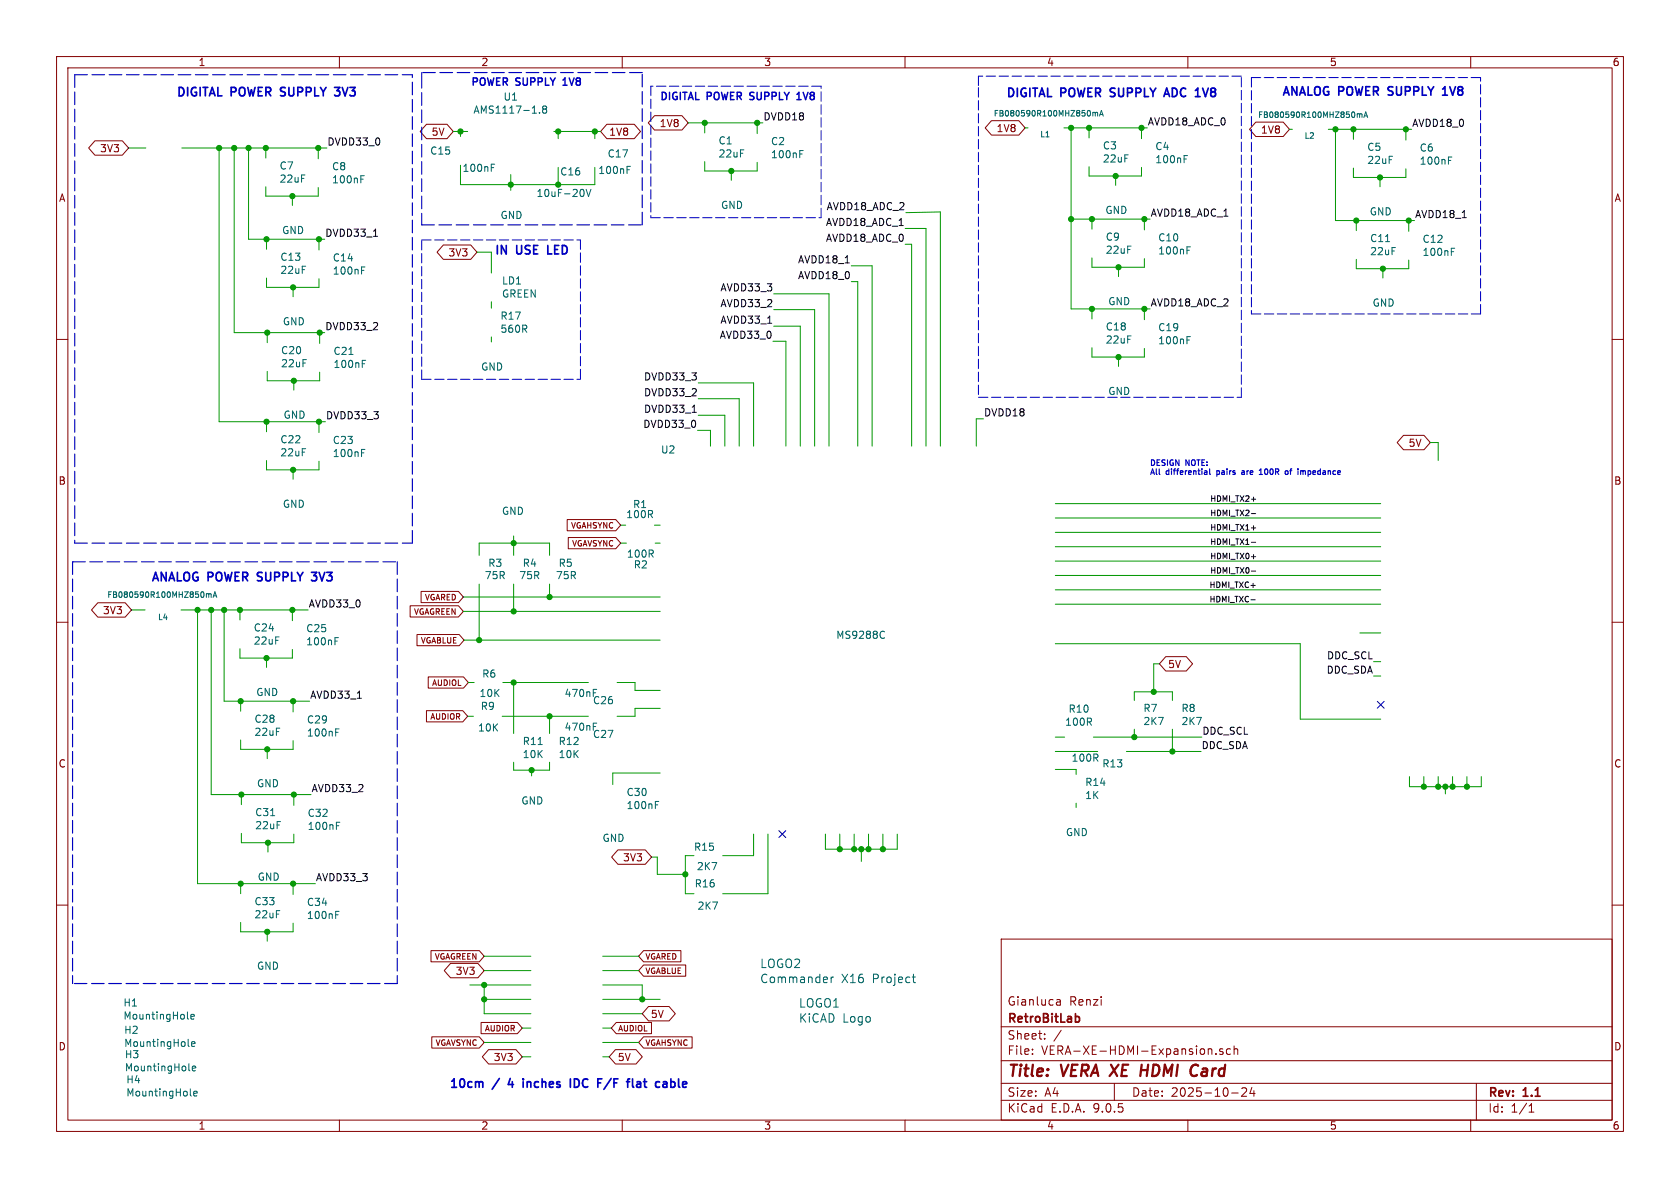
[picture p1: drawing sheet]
<svg xmlns="http://www.w3.org/2000/svg" width="297mm" height="210mm" viewBox="0 0 297 210" stroke-linecap="round" stroke-linejoin="round" font-family="sans-serif">
<g fill="none" stroke="#840000" stroke-width=".18">
<path d="M10 10h277v190h-277zM12 12h273v186h-273zM60 10v2M110 10v2M160 10v2M210 10v2M260 10v2M16.8 24.9h4.8l1.1 1.3-1.1 1.2h-4.8l-1.1-1.2zM75.4 22h3.6l1.1 1.2-1.1 1.3h-3.6l-1.1-1.3zM107.3 22h4.8l1.1 1.2-1.1 1.3h-4.8l-1.1-1.3zM115.7 20.4h4.9l1.1 1.3-1.1 1.3h-4.9l-1.1-1.3zM175.3 21.3h4.8l1.1 1.3-1.1 1.3h-4.8l-1.1-1.3z"/>
<path d="M222 21.6h4.9l1.1 1.3-1.1 1.2h-4.9l-1.1-1.2zM78.4 43.3h4.8l1.1 1.3-1.1 1.2h-4.8l-1.1-1.2zM10 60h2M248.1 77h3.6l1.2 1.2-1.2 1.3h-3.6l-1.1-1.3zM285 60h2M100.3 91.8h8.6l.8 1-.8 1h-8.6zM100.5 95h8.4l.8 1-.8 1h-8.4zM10 110h2M17.3 106.6h4.8l1.1 1.2-1.1 1.3h-4.8l-1.1-1.3zM72.5 107.1h8.5l.9 1-.9 1h-8.5zM73.7 112.2h7.5l.8 1-.8 .9h-7.5zM74.4 104.5h6.6l.9 1-.9 1h-6.6z"/>
<path d="M75.7 119.7h6.2l.9 1-.9 .9h-6.2zM206.1 116.1h3.6l1.1 1.2-1.1 1.3h-3.6l-1.1-1.3zM285 110h2M75.4 125.6h6.4l.9 1-.9 1h-6.4zM109.2 150.2h4.9l1.1 1.3-1.1 1.3h-4.9l-1.1-1.3zM10 160h2M76.2 168h8.5l.9 1-.9 1h-8.5zM79.6 170.3h4.9l1.1 1.3-1.1 1.2h-4.9l-1.1-1.2zM113.8 170.6h7.4v2h-7.4l-.9-1zM113.8 168h6.6v2h-6.6l-.9-1zM114.6 177.9h3.7l1.1 1.3-1.1 1.3h-3.7l-1.1-1.3zM177 166h108v32h-108z"/>
<path d="M186.8 176.8h.6l.1 .9M186.8 177.6h.7M187.5 177.1l-.7 .1M285 160h2M60 198v2M76.3 183.3h8.4l.9 1-.9 1h-8.4zM85 180.7h6.5l.8 1-.8 1h-6.5zM86.4 185.5h4.8l1.1 1.3-1.1 1.3h-4.8l-1.1-1.3zM108.8 185.5h3.6l1.2 1.3-1.2 1.3h-3.6l-1.1-1.3zM108.9 180.7h6.3v2h-6.3l-.8-1zM110 198v2M113.8 183.3h8.6v2h-8.6l-.9-1z"/>
<path d="M160 198v2M177 194.5h108M177 191.5h108M177 187.5h108M177 181.5h108M182.5 186.3v.1M182.5 185.5v.1M184.7 183.6v.1M184.7 182.8v.1M187.6 182.1l-1.3 2M197 191.5v3M210 198v2"/>
<path d="M214 185.4l.2 .2v.8M215 186.3v.1M216.2 185.5l-.4-.1-.2 .2 .1 .2 .5 .2v.3h-.6M217.5 185.5l-.4-.1-.3 .3v.4l.2 .2h.5M217.7 193.2h1.2M218.2 185.5l.2-.1 .3 .1 .1 .9M218.2 184.9v1.5M219.5 192.4l.6-.1 .2 .1 .1 .3-.9 1.1h.9M221.3 192.2l-.3 1.1h.9M221.7 192.8v1M260 198v2M261 191.5v6.5"/>
<path d="M270.3 196.6h.9M270.3 195.5l.4-.4v1.5"/>
</g>
<path d="M201.7 189.2h1.2M211.5 188.2l.3 .2M211.6 190l-.1 .1" fill="none" stroke="#840000" stroke-width=".4"/>
<path d="M190.6 179.7l.2 .3v.4l-.2 .3" fill="none" stroke="#840000" stroke-width=".3"/>
<g fill="none" stroke="#0f0f0f" stroke-width=".18">
<path d="M258.5 38.5h.7M66 41.8h.8M135.7 57.1h.7M149.4 46.5h.8M122.4 72.9h.7M221.2 98.4h.8M221.2 95.9h.8M221.2 93.3h.8M221.2 90.8h.8M221.2 88.2h.8M221.2 106h.7M221.2 100.9h.8"/>
<path d="M63.2 123.4h.7"/>
</g>
<g fill="none" stroke="#0000c2" stroke-width=".2" stroke-dasharray="2.2 .8">
<path d="M13.2 13.2h59.7M13.2 13.2v82.8M74.5 12.8v.4M74.5 13.3v26.5M113.5 12.8h-39M74.5 39.8h39M113.5 39.8v-27M12.8 99.3v74.6M12.8 99.3h57.4M13.2 96h59.7M70.2 99.3v74.6M72.9 96v-82.8"/>
<path d="M70.2 173.9h-57.4"/>
</g>
<g fill="none" stroke="#0000c2" stroke-width=".18" stroke-dasharray="1.7 .6">
<path d="M115.1 15.2v23.3M145.2 15.2h-30.1M173 15.5v54.7M173 13.5v1.9M219.5 13.5h-46.5M221.2 13.7v41.8M261.7 13.7h-40.5M115.1 38.5h30.1M145.2 38.5v-23.3M74.5 42.4h28.1M102.6 42.4v24.7M221.2 55.5h40.5"/>
<path d="M261.7 55.5v-41.8M74.5 67.1h28.1M74.5 67.1v-24.7M173 70.2h46.5M219.5 70.2v-56.7"/>
</g>
<g fill="none" stroke="#009600" stroke-width=".18">
<path d="M22.7 26.2h3.1M32.1 26.2h25.7M38.7 26.2v48.3h18.8M41.4 26.2v32.6h16M43.9 26.2v16.1h13.5M47 33v1.7h9.3v-1.6M47 26.2v1.7M51.7 34.7v1.6M56.3 26.2v1.9M80.1 23.2h2.6M81.4 29.2v3.4h23.8v-3M81.4 23.2v.9"/>
<path d="M90.3 30.9v2.8M97.9 23.2h8.3M98.7 23.2v1.3M98.7 29.6v3M105.2 23.2v1.3M121.7 21.7h13.2M124.6 28.6v1.6h9.3v-1.5M124.6 21.7v1.8M129.3 30.2v1.7M133.9 21.7v1.9M160.1 37.6l6.1-.1v41.4M181.2 22.6h.5"/>
<path d="M188.1 22.6h14.7M189.4 22.6v32h13.9M189.4 38.7h13.9M192.5 22.6v1.8M192.5 29.5v1.6h9.3v-1.5M193 38.7v1.8M197.2 31.1v1.7M201.8 22.6v1.9M202.3 38.7v1.9M228 22.9h.5M234.8 22.9h14.8M236.1 22.9v16.1h14"/>
<path d="M239.3 22.9v1.7M239.3 29.7v1.7h9.2v-1.6M239.8 39v1.8M244 31.4v1.6M248.5 22.9v1.9M249 39v1.9M47.1 49.1v1.7h9.3v-1.5M47.1 42.3v1.8M47.2 58.8v1.8M51.8 50.8v1.7M56.4 42.3v1.9M56.5 58.8v1.9"/>
<path d="M84.3 44.6h2.6v3.7M86.9 53.3v1.2M86.9 59.6v.9M136.8 57.7h4.7v21.2M136.8 51.9h9.8v27M136.8 54.7h7.2v24.2M150.5 47h3.7v31.9M150.5 49.8h1.1v29.1M160 40.4h3.7v38.5M160 43.2h1.2v35.7M193 45.6v1.6h9.3v-1.5M193 54.6v1.8"/>
<path d="M197.7 47.2v1.7M202.3 54.6v1.9M239.8 45.8v1.7h9.2v-1.5M244.5 47.5v1.6M47.1 74.5v1.8M47.2 65.7v1.6h9.3v-1.5M51.9 67.3v1.7M56.4 74.5v2M123.3 76.1h2.3v2.8M123.4 70.5h7.3v8.4M123.4 67.7h9.8v11.2M123.4 73.4h4.7v5.5"/>
<path d="M136.7 60.3h2.2v18.6M173.9 74h-1.3v4.9M193 61.5v1.6h9.3v-1.5M197.7 63.1v1.7M252.9 78.2h1.4v3.2M47.1 81.4v1.7h9.3v-1.6M51.8 83.1v1.6M84.7 98.2v-2.2h12.5v2.2M90.8 94.7v3.5M109.7 92.8h.9M109.7 96h1M115.7 92.8h1"/>
<path d="M115.8 96h.9M186.6 99.2h57.5M186.6 96.6h57.5M186.6 94.1h57.5M186.6 91.6h57.5M186.6 89h57.5M23.2 107.8h2.5M32 107.8h22.5M34.9 107.8v48.4h20.9M37.3 107.8v32.7h17.7M39.6 107.8v16.2h15.1M42.4 114.7v1.6h9.3v-1.5"/>
<path d="M42.4 107.8v1.8M47.1 116.3v1.7M51.7 107.8v1.9M81.9 108.1h34.8M81.9 105.5h34.8M82 113.2h34.7M84.7 103.3v9.9M90.8 103.3v4.8M97.2 103.3v2.2M186.6 113.8h43.3v13.3h14.2M186.6 106.8h57.5M186.6 104.3h57.5"/>
<path d="M186.6 101.7h57.5M205 117.3h-1v5M240.4 111.9h3.7M242.8 117h1.3M242.8 119.5h1.3M42.5 130.8v1.7h9.3v-1.6M42.5 124v1.7M47.2 132.5v1.6M51.8 124v1.9M82.7 126.6h1M82.8 120.7h1M88.8 126.6h15.2"/>
<path d="M88.9 120.7h15.1M90.8 120.7v9M90.8 134.7v1.4h6.4v-1.4M94 136.1v1.1M97.2 126.6v3.1M109.1 120.7h3.2v1.3h4.4M116.7 136.7h-8.4v2M116.7 125.2h-4.4v1.4h-3.2M186.6 132.8h7.5M186.6 136h3.6v.9M186.6 130.3h1.6M193.3 130.3h19.2"/>
<path d="M199.1 132.8h13.2M200.5 123.8v-1.5h6.8v1.5M200.5 128.9v1.4M207.3 128.9v3.9M249.2 137.3v1.8h12.7v-1.8M251.7 137.3v1.8M254.3 137.3v1.8M255.5 139.1v1.2M256.8 137.3v1.8M259.3 137.3v1.8M42.5 156.2v1.8M42.7 147.3v1.7h9.2v-1.6"/>
<path d="M42.7 140.5v1.7M47.4 149v1.6M51.8 156.2v1.9M51.9 140.5v1.9M115.2 151.5h1v3.1h5M122.7 151.3h-1.5v6.7h1.5M133.2 147.4v3.9h-5.4M135.8 147.4v10.6h-8M145.9 147.4v2.7h12.7v-2.7M148.5 147.4v2.7M151 147.4v2.7M152.3 150.1v2.2"/>
<path d="M153.5 147.4v2.7M156.1 147.4v2.7M190.2 142v.7M42.5 163.1v1.6h9.3v-1.5M47.2 164.7v1.7M83.1 174.1h10.8M85.6 176.7h8.3M85.6 174.1v5.1h8.3M85.6 169h8.3M85.6 171.6h8.3M106.6 174.1h6.9v2.6M106.6 176.7h10.1"/>
<path d="M106.6 179.2h6.9M106.6 169h6.3M106.6 171.6h6.3M85.6 184.3h8.3M92.3 181.7h1.6M92.3 186.8h1.6M106.6 181.7h1.5M106.6 184.3h6.3M106.6 186.8h1.1"/>
</g>
<path d="M243.5 124l1.2 1.2M244.7 124l-1.2 1.2M137.7 146.8l1.2 1.3M138.9 146.8l-1.2 1.3" fill="none" stroke="#000084" stroke-width=".18"/>
<path d="M213.8 82.9v.8l.2 .2M215.1 83.2v1M215.1 83.8l.1 .1M215.2 83.2l-.1 .1M219.6 83.3l.2-.1 .2 .2M220 83.5l-.5 .1 .2 .3 .3-.1M222.6 83.9h.6M222.8 83l.1-.1v1M227.5 83.2l.2 .2v.3l-.2 .2M228 83.2h.4M228.4 82.9l-.3 .1v.9M230.5 83.2l.3 .2v.5" fill="none" stroke="#0000c2" stroke-width=".2"/>
<path d="M99.5 15.1h.8M99.6 14.1h-.1M132.5 17.6h.2M132.6 16.4v.4M140.9 17.6h.7M140.9 16.7l.3-.4v1.3" fill="none" stroke="#0000c2" stroke-width=".26"/>
<g fill="none" stroke="#0000c2" stroke-width=".3">
<path d="M49.6 16.9l.2 .1M49.7 15.6v.4M59.1 15.5h1l-.5 .5 .3 .1M59.2 16.9h.7M196.3 17l.2 .1M196.3 15.7v.4M205.8 17.1l.5-1.5 .5 1.5M205.9 16.6h.7M212.6 15.6l.5 1.5M245.4 16.8h.2M245.5 15.5v.4M255 16.8h.9"/>
<path d="M255 15.8l.5-.5v1.5M96.9 43.4v1.5h.7M45.5 102.6l.2 .1M45.6 101.3v.4M55.1 101.2h.9l-.5 .5 .3 .1M55.1 102.6h.7M85.3 191.3l.1 .9M90.2 190.6l-.4 1.1h1M92.5 190.7v.2M92.5 191.2v1M102.1 190.8l-.5-.1v1.5l.5-.1M108 190.6l-1.2 2"/>
<path d="M111.9 192.1l.1 .1M112.6 191.3h.6l.1 .9M113.3 191.6h-.5a.29 .29 0 0 0-.3 .3 .29 .29 0 0 0 .3 .3l.5-.1M117.8 191.3l.1 .9M117.9 192.1l-.1 .1M117.9 191.6h-.1M118.6 192.1l.4 .1M118.6 190.7v1.5M119 191.2l-.4 .1"/>
</g>
<g fill="none" stroke="#006464" stroke-width=".18">
<path d="M95.4 19.9v.1M96.2 19.3l-.3 .2 .1 .4 .2 .1h.3l.1-.2v-.3l-.2-.2M96.2 19.3l-.3-.3 .3-.3h.2l.2 .3-.2 .3M96.2 19.3h.2M193.2 19.9v.6M193.2 20l.3-.1 .1 .1M193.6 20l.2-.1h.2l.1 .6M193.6 20v.5M63.8 31.7h.4M63.8 31.1h.6M86.9 29.6h.4M86.9 29h.6"/>
<path d="M103.1 33.5l.2 .5-.2 .7M103.6 33.5l.4 1.2 .5-1.2M110.9 30h.4M110.9 29.4h.6M141.4 27.2h.4M141.4 26.6h.6M194.4 20.5l.3-1 .3 1M194.5 20.2h.4M209.3 28.1h.5M209.3 27.5h.6M239.9 20.1v.7M239.9 20.2l.3-.1 .2 .2"/>
<path d="M240.4 20.3l.1-.2 .2 .1 .1 .6M240.4 20.3v.5M241.1 20.8l.3-1 .4 1M241.2 20.5h.5M256.1 28.4h.4M256.1 27.8h.6M63.9 47.8h.4M63.9 47.2h.6M209.8 59.5h.6M209.8 44.2h.5M209.8 43.6h.6M244.9 42.7h.8"/>
<path d="M256.6 44.5h.4M256.6 43.9h.6M61.7 62.7h.7M63.9 79.4h.6M64 64.3h.5M64 63.7h.6M209.8 60.1h.5M63.9 80.1h.4M36.5 104.9v.7M36.5 105l.3-.1 .1 .2M36.9 105.1l.2-.2 .2 .1v.6M36.9 105.1v.5"/>
<path d="M37.7 105.6l.3-1 .3 1M37.8 105.3h.4M59.2 113.3h.4M59.2 112.7h.6M156.1 111.6l.3 .1M156.4 112.7l-.3 .1M59.3 129.5h.5M59.3 128.8h.6M95.1 131.6h.8M104.9 122.5h.4M104.9 121.9h.6M104.9 128.4h.4"/>
<path d="M104.9 127.8h.6M47.8 144.2h.8M59.5 146h.4M59.5 145.4h.6M115.9 142.3h.4M115.9 141.7h.6M33.1 180l.2 .2M33.7 179.7l.6-.1v-.2l-.4-.1-.2 .2 .1 .6h.5M59.3 161.7h.5M59.3 161.1h.6M146.9 172.7v1M147.4 172.7l-.3 .1-.2 .2"/>
<path d="M161.3 172.7h.5M161.5 172.2v1.3l.3 .2M33.3 184.8l.1 .2M33.4 189.1l.2 .2M33.6 193.6l.2 .1M33.9 184.6l.6-.2-.1-.2-.3-.1-.2 .2v.6h.5M34 188.9l.6-.1-.1-.3h-.3l-.2 .1 .1 .6h.4M34.2 193.3l.7-.1-.1-.2-.4-.1-.2 .2 .1 .6h.5"/>
</g>
<g fill="#009600" stroke="#009600" stroke-width=".18">
<circle cx="37.3" cy="107.8" r=".46"/>
<circle cx="34.9" cy="107.8" r=".46"/>
<circle cx="42.4" cy="107.8" r=".46"/>
<circle cx="56.4" cy="74.5" r=".46"/>
<circle cx="47.1" cy="74.5" r=".46"/>
<circle cx="51.8" cy="83.1" r=".46"/>
<circle cx="47.1" cy="42.3" r=".46"/>
<circle cx="56.4" cy="42.3" r=".46"/>
<circle cx="51.8" cy="50.8" r=".46"/>
<circle cx="56.5" cy="58.8" r=".46"/>
<circle cx="51.9" cy="67.3" r=".46"/>
<circle cx="47.2" cy="58.8" r=".46"/>
<circle cx="47.1" cy="116.3" r=".46"/>
<circle cx="39.6" cy="107.8" r=".46"/>
<circle cx="47.2" cy="132.5" r=".46"/>
<circle cx="90.8" cy="120.7" r=".46"/>
<circle cx="51.7" cy="34.7" r=".46"/>
<circle cx="47" cy="26.2" r=".46"/>
<circle cx="56.3" cy="26.2" r=".46"/>
<circle cx="38.7" cy="26.2" r=".46"/>
<circle cx="41.4" cy="26.2" r=".46"/>
<circle cx="43.9" cy="26.2" r=".46"/>
<circle cx="105.2" cy="23.2" r=".46"/>
<circle cx="98.7" cy="23.2" r=".46"/>
<circle cx="81.4" cy="23.2" r=".46"/>
<circle cx="98.7" cy="32.6" r=".46"/>
<circle cx="90.3" cy="32.6" r=".46"/>
<circle cx="42.5" cy="124" r=".46"/>
<circle cx="42.7" cy="140.5" r=".46"/>
<circle cx="51.9" cy="140.5" r=".46"/>
<circle cx="47.4" cy="149" r=".46"/>
<circle cx="51.8" cy="124" r=".46"/>
<circle cx="51.8" cy="156.2" r=".46"/>
<circle cx="42.5" cy="156.2" r=".46"/>
<circle cx="47.2" cy="164.7" r=".46"/>
<circle cx="51.7" cy="107.8" r=".46"/>
<circle cx="90.8" cy="108.1" r=".46"/>
<circle cx="90.8" cy="96" r=".46"/>
<circle cx="84.7" cy="113.2" r=".46"/>
<circle cx="97.2" cy="105.5" r=".46"/>
<circle cx="97.2" cy="126.6" r=".46"/>
<circle cx="94" cy="136.1" r=".46"/>
<circle cx="152.3" cy="150.1" r=".46"/>
<circle cx="156.1" cy="150.1" r=".46"/>
<circle cx="148.5" cy="150.1" r=".46"/>
<circle cx="151" cy="150.1" r=".46"/>
<circle cx="153.5" cy="150.1" r=".46"/>
<circle cx="121.2" cy="154.6" r=".46"/>
<circle cx="113.5" cy="176.7" r=".46"/>
<circle cx="85.6" cy="176.7" r=".46"/>
<circle cx="85.6" cy="174.1" r=".46"/>
<circle cx="200.5" cy="130.3" r=".46"/>
<circle cx="207.3" cy="132.8" r=".46"/>
<circle cx="204" cy="122.3" r=".46"/>
<circle cx="251.7" cy="139.1" r=".46"/>
<circle cx="254.3" cy="139.1" r=".46"/>
<circle cx="259.3" cy="139.1" r=".46"/>
<circle cx="256.8" cy="139.1" r=".46"/>
<circle cx="255.5" cy="139.1" r=".46"/>
<circle cx="249" cy="39" r=".46"/>
<circle cx="244" cy="31.4" r=".46"/>
<circle cx="244.5" cy="47.5" r=".46"/>
<circle cx="239.8" cy="39" r=".46"/>
<circle cx="239.3" cy="22.9" r=".46"/>
<circle cx="248.5" cy="22.9" r=".46"/>
<circle cx="236.1" cy="22.9" r=".46"/>
<circle cx="202.3" cy="54.6" r=".46"/>
<circle cx="193" cy="54.6" r=".46"/>
<circle cx="202.3" cy="38.7" r=".46"/>
<circle cx="193" cy="38.7" r=".46"/>
<circle cx="197.7" cy="47.2" r=".46"/>
<circle cx="189.4" cy="22.6" r=".46"/>
<circle cx="192.5" cy="22.6" r=".46"/>
<circle cx="201.8" cy="22.6" r=".46"/>
<circle cx="124.6" cy="21.7" r=".46"/>
<circle cx="129.3" cy="30.2" r=".46"/>
<circle cx="133.9" cy="21.7" r=".46"/>
<circle cx="197.7" cy="63.1" r=".46"/>
<circle cx="189.4" cy="38.7" r=".46"/>
<circle cx="197.2" cy="31.1" r=".46"/>
</g>
<g font-size="2.8" fill="#840000">
<text x="178" y="190.9">Title:</text>
<text x="187.7" y="190.9">VERA XE</text>
<text x="203.3" y="190.9">HDMI</text>
<text x="212.9" y="190.9">Card</text>
</g>
<g font-size="2.1" fill="#0000c2">
<text x="31.1" y="17.1">DIGITAL POWER</text>
<text x="50.3" y="17.1">SUPPLY</text>
<text x="60.5" y="17.1">3V3</text>
<text x="177.8" y="17.3">DIGITAL POWER</text>
<text x="197" y="17.3">SUPPLY</text>
<text x="207.2" y="17.3">ADC</text>
<text x="213.2" y="17.3">1V8</text>
<text x="226.6" y="17">ANALOG POWER</text>
<text x="246.1" y="17">SUPPLY</text>
<text x="256.3" y="17">1V8</text>
<text x="87.4" y="45.1">IN</text>
<text x="91.4" y="45.1">USE</text>
<text x="97.5" y="45.1">LED</text>
<text x="26.7" y="102.9">ANALOG POWER</text>
<text x="46.2" y="102.9">SUPPLY</text>
<text x="56.4" y="102.9">3V3</text>
<text x="79.4" y="192.4">10cm</text>
<text x="87.3" y="192.4">/</text>
<text x="90.6" y="192.4">4</text>
<text x="93.7" y="192.4">inches</text>
<text x="102.7" y="192.4">IDC</text>
<text x="108.1" y="192.4">F/F</text>
<text x="114" y="192.4">flat</text>
<text x="119.6" y="192.4">cable</text>
</g>
<g font-size="2.1" fill="#006464">
<text x="134.3" y="171.3">LOGO2</text>
<text x="134.3" y="174">Commander</text>
<text x="141.1" y="178.3">LOGO1</text>
<text x="148.7" y="174">X16</text>
<text x="154.3" y="174">Project</text>
<text x="141.1" y="181">KiCAD</text>
<text x="148.9" y="181">Logo</text>
</g>
<g font-size="2.1" fill="#840000">
<text x="178" y="178">Gianluca</text>
<text x="189" y="178">Renzi</text>
<text x="178" y="184">Sheet:</text>
<text x="178" y="181.2">RetroBitLab</text>
<text x="178" y="186.7">File:</text>
<text x="184.1" y="186.7">VERA-XE-HDMI-Expansion.sch</text>
<text x="178" y="196.9">KiCad</text>
<text x="178" y="194.1">Size:</text>
<text x="184.7" y="194.1">A4</text>
<text x="185.7" y="196.9">E.D.A.</text>
<text x="193.3" y="196.9">9.0.5</text>
<text x="200" y="194.1">Date:</text>
<text x="207" y="194.1">2025-10-24</text>
<text x="263" y="194.3">Rev:</text>
<text x="263" y="196.9">Id:</text>
<text x="267.1" y="196.9">1/1</text>
<text x="269.4" y="194.3">1.1</text>
</g>
<g font-size="1.8" fill="#840000">
<text x="35" y="11.9">1</text>
<text x="85" y="11.9">2</text>
<text x="135" y="11.9">3</text>
<text x="185" y="11.9">4</text>
<text x="235" y="11.9">5</text>
<text x="285" y="11.9">6</text>
<text x="116.5" y="22.7">1V8</text>
<text x="176.1" y="23.6">1V8</text>
<text x="222.8" y="23.8">1V8</text>
<text x="17.6" y="27.1">3V3</text>
<text x="76.2" y="24.2">5V</text>
<text x="107.6" y="24.2">1V8</text>
<text x="10.3" y="35.9">A</text>
<text x="285.3" y="35.9">A</text>
<text x="79.2" y="45.5">3V3</text>
<text x="248.9" y="79.2">5V</text>
<text x="10.3" y="85.9">B</text>
<text x="285.3" y="85.9">B</text>
<text x="18.1" y="108.8">3V3</text>
<text x="206.4" y="118.3">5V</text>
<text x="10.3" y="135.9">C</text>
<text x="285.3" y="135.9">C</text>
<text x="110" y="152.5">3V3</text>
<text x="80.5" y="172.5">3V3</text>
<text x="10.3" y="185.9">D</text>
<text x="115" y="180.2">5V</text>
<text x="285.3" y="185.9">D</text>
<text x="87.2" y="187.8">3V3</text>
<text x="109.1" y="187.8">5V</text>
<text x="35" y="199.9">1</text>
<text x="85" y="199.9">2</text>
<text x="135" y="199.9">3</text>
<text x="185" y="199.9">4</text>
<text x="235" y="199.9">5</text>
<text x="285" y="199.9">6</text>
</g>
<g font-size="1.8" fill="#0000c2">
<text x="83.2" y="15.2">POWER</text>
<text x="91.3" y="15.2">SUPPLY</text>
<text x="100.1" y="15.2">1V8</text>
<text x="116.6" y="17.8">DIGITAL POWER</text>
<text x="133.2" y="17.8">SUPPLY</text>
<text x="142" y="17.8">1V8</text>
</g>
<g font-size="1.8" fill="#006464">
<text x="88.9" y="18">U1</text>
<text x="83.6" y="20.3">AMS1117-1.8</text>
<text x="76" y="27.5">C15</text>
<text x="107.3" y="28">C17</text>
<text x="126.9" y="25.7">C1</text>
<text x="126.9" y="28">22uF</text>
<text x="136.2" y="25.9">C2</text>
<text x="136.2" y="28.2">100nF</text>
<text x="194.9" y="26.6">C3</text>
<text x="194.9" y="28.9">22uF</text>
<text x="204.1" y="26.7">C4</text>
<text x="204.1" y="29.1">100nF</text>
<text x="241.6" y="26.9">C5</text>
<text x="241.6" y="29.2">22uF</text>
<text x="250.9" y="27">C6</text>
<text x="250.9" y="29.3">100nF</text>
<text x="49.3" y="30.2">C7</text>
<text x="49.3" y="32.5">22uF</text>
<text x="58.6" y="30.3">C8</text>
<text x="58.6" y="32.6">100nF</text>
<text x="81.7" y="30.6">100nF</text>
<text x="94.8" y="35">10uF-20V</text>
<text x="98.9" y="31.2">C16</text>
<text x="105.7" y="31">100nF</text>
<text x="49.8" y="41.6">GND</text>
<text x="88.4" y="38.9">GND</text>
<text x="127.4" y="37.1">GND</text>
<text x="195.3" y="38">GND</text>
<text x="242.1" y="38.3">GND</text>
<text x="49.5" y="46.3">C13</text>
<text x="58.7" y="46.4">C14</text>
<text x="195.4" y="42.7">C9</text>
<text x="195.4" y="45.1">22uF</text>
<text x="204.7" y="45.2">100nF</text>
<text x="204.7" y="42.9">C10</text>
<text x="242.1" y="43">C11</text>
<text x="242.1" y="45.3">22uF</text>
<text x="251.4" y="45.4">100nF</text>
<text x="251.4" y="43.1">C12</text>
<text x="49.5" y="48.6">22uF</text>
<text x="58.7" y="48.7">100nF</text>
<text x="88.7" y="52.8">GREEN</text>
<text x="88.7" y="50.5">LD1</text>
<text x="49.9" y="57.7">GND</text>
<text x="88.4" y="59">560R</text>
<text x="88.4" y="56.7">R17</text>
<text x="195.4" y="58.6">C18</text>
<text x="195.8" y="54.2">GND</text>
<text x="204.7" y="58.8">C19</text>
<text x="242.6" y="54.4">GND</text>
<text x="49.6" y="62.8">C20</text>
<text x="49.6" y="65.1">22uF</text>
<text x="58.9" y="65.3">100nF</text>
<text x="58.9" y="62.9">C21</text>
<text x="85" y="65.7">GND</text>
<text x="195.4" y="60.9">22uF</text>
<text x="204.7" y="61.1">100nF</text>
<text x="195.8" y="70">GND</text>
<text x="50" y="74.2">GND</text>
<text x="49.5" y="78.6">C22</text>
<text x="49.5" y="80.9">22uF</text>
<text x="58.7" y="81">100nF</text>
<text x="58.7" y="78.7">C23</text>
<text x="116.8" y="80.4">U2</text>
<text x="49.9" y="90">GND</text>
<text x="88.6" y="91.2">GND</text>
<text x="110.6" y="91.8">100R</text>
<text x="111.8" y="90">R1</text>
<text x="86.2" y="100.4">R3</text>
<text x="92.3" y="100.4">R4</text>
<text x="98.7" y="100.4">R5</text>
<text x="110.7" y="98.8">100R</text>
<text x="111.9" y="100.7">R2</text>
<text x="85.6" y="102.6">75R</text>
<text x="91.7" y="102.6">75R</text>
<text x="98.2" y="102.6">75R</text>
<text x="44.8" y="111.8">C24</text>
<text x="54" y="112">C25</text>
<text x="147.7" y="113.1">MS9288C</text>
<text x="44.8" y="114.1">22uF</text>
<text x="54" y="114.3">100nF</text>
<text x="85.1" y="120">R6</text>
<text x="45.2" y="123.2">GND</text>
<text x="84.7" y="123.4">10K</text>
<text x="84.9" y="125.7">R9</text>
<text x="99.7" y="123.4">470nF</text>
<text x="104.7" y="124.7">C26</text>
<text x="44.9" y="128">C28</text>
<text x="44.9" y="130.3">22uF</text>
<text x="54.2" y="130.4">100nF</text>
<text x="54.2" y="128.1">C29</text>
<text x="84.4" y="129.5">10K</text>
<text x="92.3" y="131.9">R11</text>
<text x="98.7" y="131.9">R12</text>
<text x="99.7" y="129.4">470nF</text>
<text x="104.7" y="130.7">C27</text>
<text x="188.2" y="128.5">100R</text>
<text x="188.8" y="126.2">R10</text>
<text x="202" y="126.1">R7</text>
<text x="202" y="128.4">2K7</text>
<text x="208.8" y="126.1">R8</text>
<text x="208.8" y="128.4">2K7</text>
<text x="92.3" y="134.2">10K</text>
<text x="98.7" y="134.2">10K</text>
<text x="189.3" y="134.8">100R</text>
<text x="194.8" y="135.9">R13</text>
<text x="45.3" y="139.4">GND</text>
<text x="92.1" y="142.4">GND</text>
<text x="110.7" y="143.2">100nF</text>
<text x="110.7" y="140.9">C30</text>
<text x="191.8" y="141.5">1K</text>
<text x="191.8" y="139.1">R14</text>
<text x="45" y="144.5">C31</text>
<text x="45" y="146.8">22uF</text>
<text x="54.3" y="146.9">100nF</text>
<text x="54.3" y="144.6">C32</text>
<text x="106.4" y="149">GND</text>
<text x="188.3" y="148">GND</text>
<text x="45.5" y="155.9">GND</text>
<text x="122.6" y="150.6">R15</text>
<text x="123.1" y="154">2K7</text>
<text x="44.9" y="160.2">C33</text>
<text x="54.2" y="160.4">C34</text>
<text x="122.7" y="157.1">R16</text>
<text x="123.2" y="161">2K7</text>
<text x="44.9" y="162.5">22uF</text>
<text x="54.2" y="162.7">100nF</text>
<text x="45.3" y="171.6">GND</text>
<text x="21.7" y="178.1">H1</text>
<text x="21.7" y="180.4">MountingHole</text>
<text x="21.9" y="183">H2</text>
<text x="21.9" y="185.3">MountingHole</text>
<text x="22" y="187.3">H3</text>
<text x="22" y="189.6">MountingHole</text>
<text x="22.2" y="191.7">H4</text>
<text x="22.2" y="194">MountingHole</text>
</g>
<g font-size="1.8" fill="#0f0f0f">
<text x="134.9" y="21.4">DVDD18</text>
<text x="202.8" y="22.3">AVDD18_ADC_0</text>
<text x="249.6" y="22.5">AVDD18_0</text>
<text x="57.8" y="25.8">DVDD33_0</text>
<text x="57.4" y="41.9">DVDD33_1</text>
<text x="145.9" y="40">AVDD18_ADC_1</text>
<text x="146" y="37.2">AVDD18_ADC_2</text>
<text x="203.3" y="38.4">AVDD18_ADC_1</text>
<text x="250.1" y="38.6">AVDD18_1</text>
<text x="141" y="46.6">AVDD18_1</text>
<text x="145.9" y="42.8">AVDD18_ADC_0</text>
<text x="127.3" y="51.6">AVDD33_3</text>
<text x="141" y="49.4">AVDD18_0</text>
<text x="57.4" y="58.5">DVDD33_2</text>
<text x="127.1" y="60">AVDD33_0</text>
<text x="127.3" y="54.4">AVDD33_2</text>
<text x="127.3" y="57.3">AVDD33_1</text>
<text x="203.3" y="54.3">AVDD18_ADC_2</text>
<text x="113.7" y="70.1">DVDD33_2</text>
<text x="113.7" y="67.3">DVDD33_3</text>
<text x="57.5" y="74.2">DVDD33_3</text>
<text x="113.6" y="75.7">DVDD33_0</text>
<text x="113.7" y="73.1">DVDD33_1</text>
<text x="173.9" y="73.7">DVDD18</text>
<text x="54.5" y="107.5">AVDD33_0</text>
<text x="54.7" y="123.6">AVDD33_1</text>
<text x="55" y="140.1">AVDD33_2</text>
<text x="55.8" y="155.9">AVDD33_3</text>
</g>
<g font-size="1.7" fill="#0f0f0f">
<text x="234.4" y="119.2">DDC_SDA</text>
<text x="234.5" y="116.6">DDC_SCL</text>
<text x="212.5" y="130">DDC_SCL</text>
<text x="212.3" y="132.5">DDC_SDA</text>
</g>
<g font-size="1.4" fill="#006464">
<text x="175.6" y="20.8">FB080590R100MHZ850mA</text>
<text x="222.3" y="21">FB080590R100MHZ850mA</text>
<text x="183.8" y="24.5">L1</text>
<text x="230.5" y="24.7">L2</text>
<text x="18.9" y="105.9">FB080590R100MHZ850mA</text>
<text x="27.8" y="109.8">L4</text>
</g>
<g font-size="1.4" fill="#0000c2">
<text x="203.2" y="82.4">DESIGN</text>
<text x="209.7" y="82.4">NOTE:</text>
<text x="203.2" y="84">All</text>
<text x="206.2" y="84">differential</text>
<text x="215.5" y="84">pairs</text>
<text x="220.4" y="84">are</text>
<text x="223.9" y="84">100R</text>
<text x="228.9" y="84">of</text>
<text x="231.5" y="84">impedance</text>
</g>
<g font-size="1.4" fill="#0f0f0f">
<text x="213.9" y="88.8">HDMI_TX2+</text>
<text x="213.9" y="93.8">HDMI_TX1+</text>
<text x="213.9" y="91.3">HDMI_TX2-</text>
<text x="213.9" y="98.9">HDMI_TX0+</text>
<text x="213.9" y="101.5">HDMI_TX0-</text>
<text x="213.9" y="96.4">HDMI_TX1-</text>
<text x="213.7" y="104">HDMI_TXC+</text>
<text x="213.7" y="106.5">HDMI_TXC-</text>
</g>
<g font-size="1.4" fill="#840000">
<text x="100.8" y="93.6">VGAHSYNC</text>
<text x="101" y="96.8">VGAVSYNC</text>
<text x="75" y="106.3">VGARED</text>
<text x="73" y="108.9">VGAGREEN</text>
<text x="74.3" y="114">VGABLUE</text>
<text x="76.2" y="121.4">AUDIOL</text>
<text x="75.9" y="127.4">AUDIOR</text>
<text x="76.7" y="169.8">VGAGREEN</text>
<text x="114" y="172.4">VGABLUE</text>
<text x="114" y="169.8">VGARED</text>
<text x="76.9" y="185.1">VGAVSYNC</text>
<text x="85.6" y="182.5">AUDIOR</text>
<text x="109.2" y="182.5">AUDIOL</text>
<text x="114" y="185.1">VGAHSYNC</text>
</g>
</svg>
